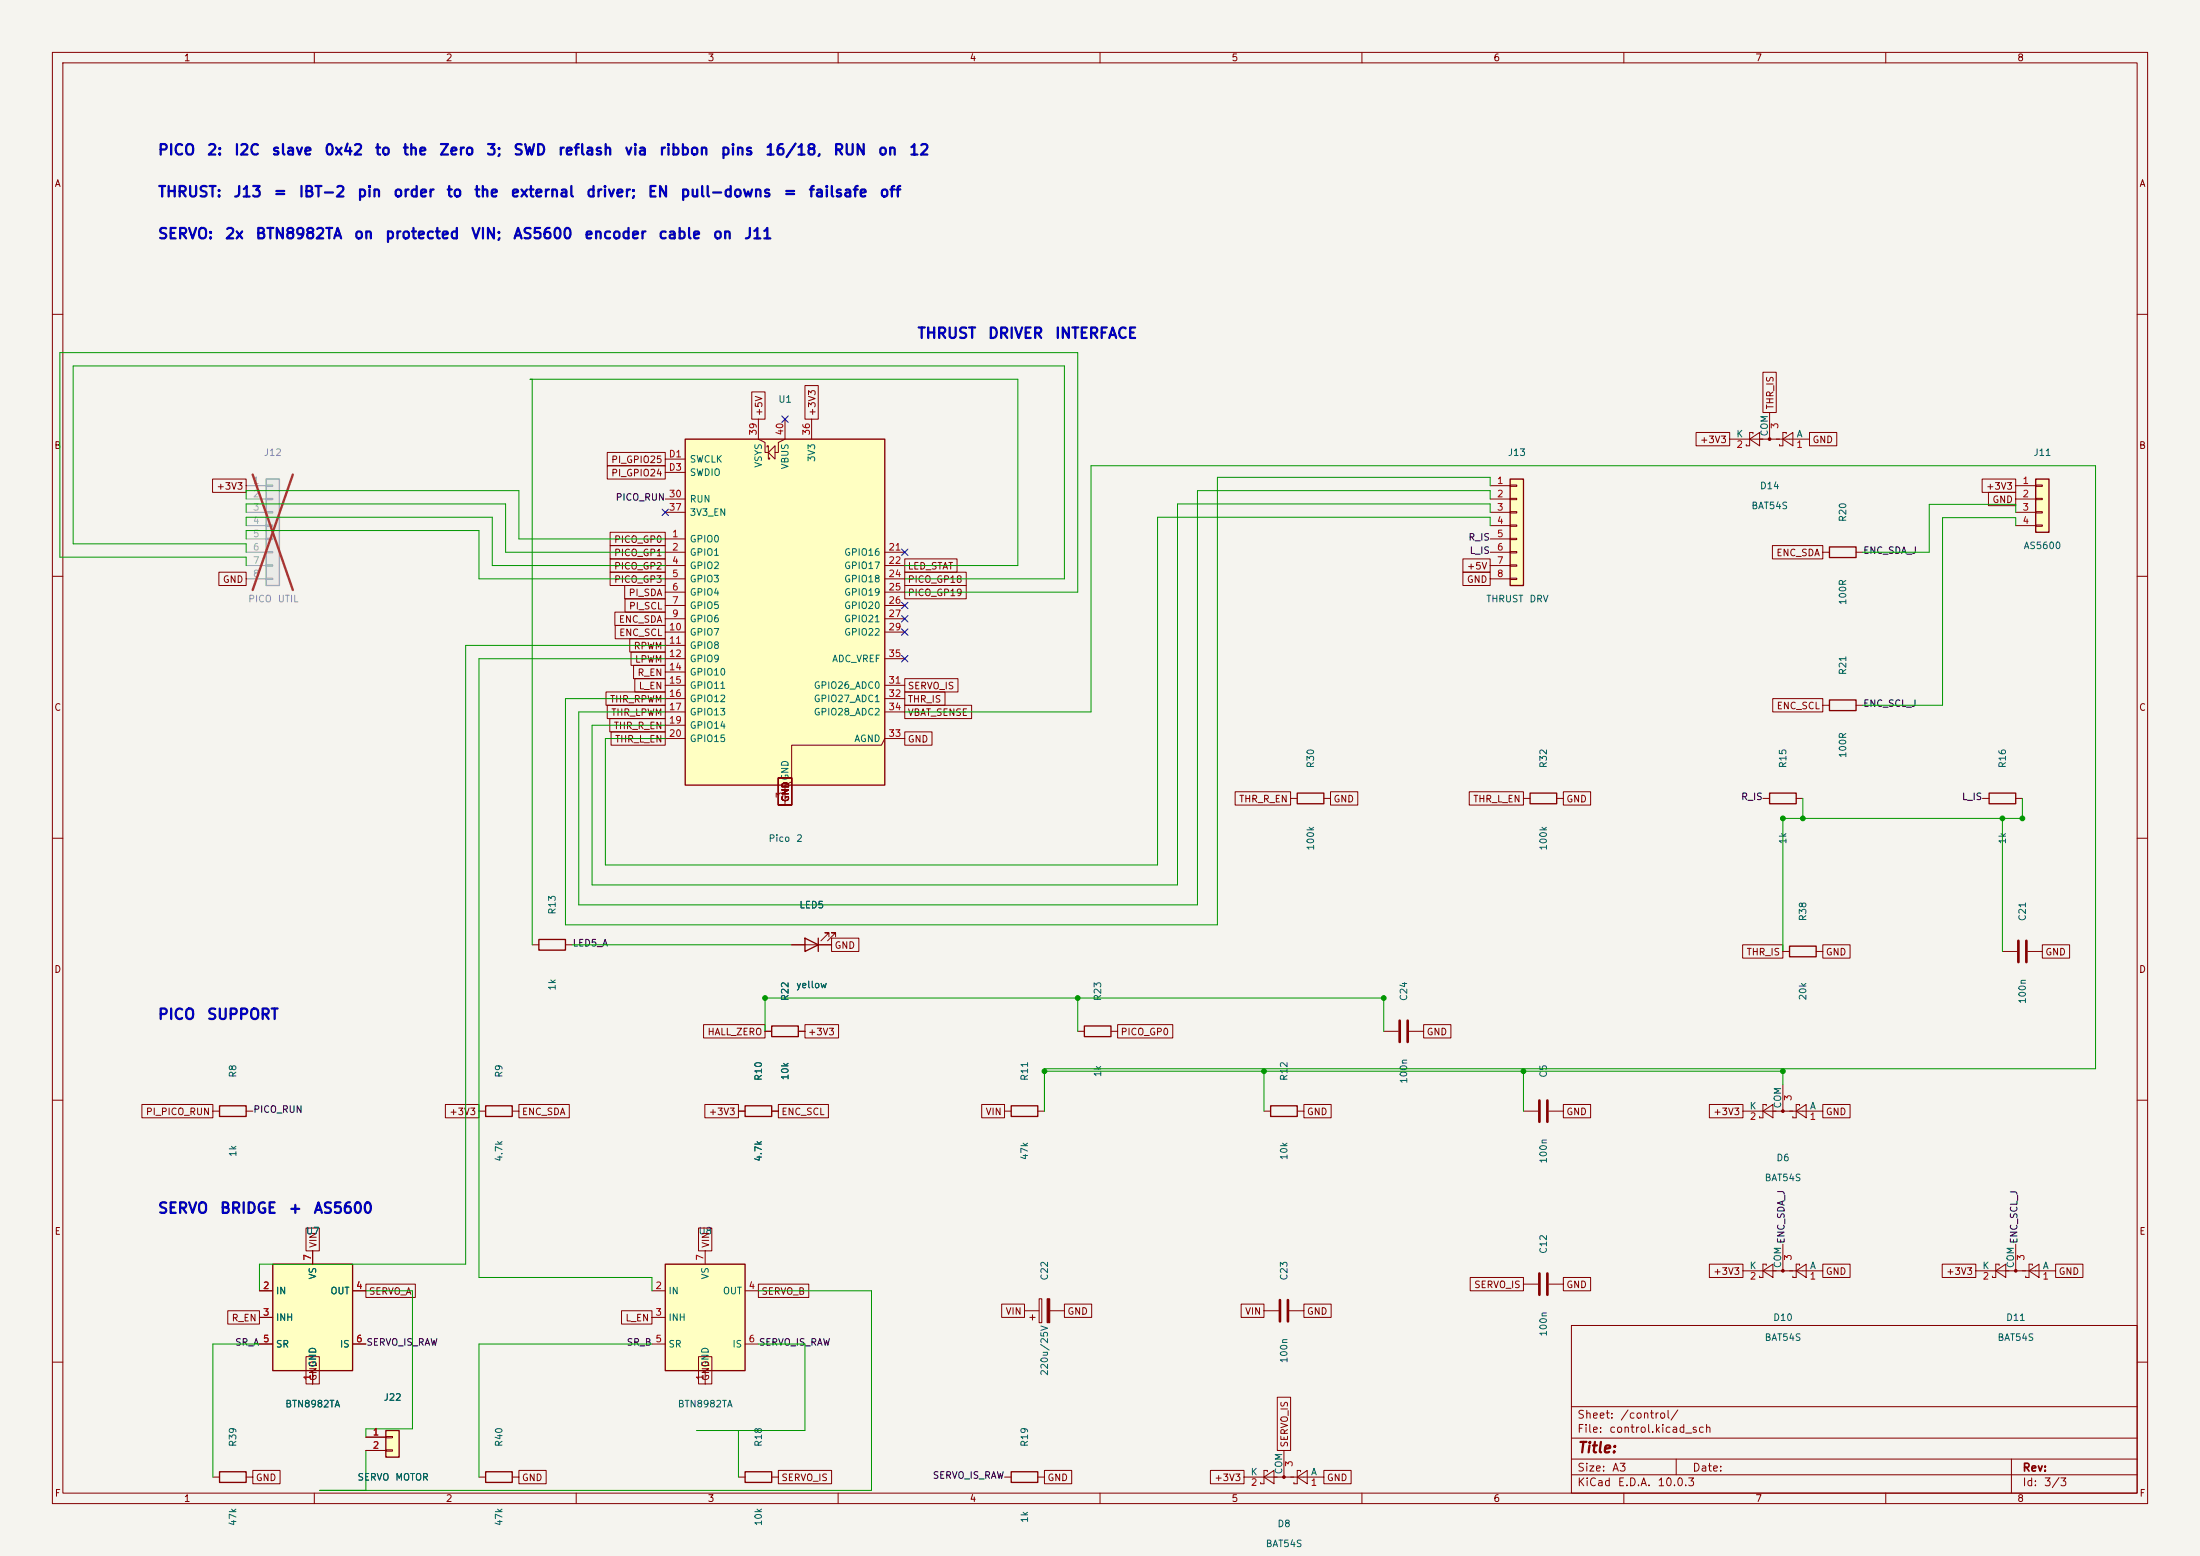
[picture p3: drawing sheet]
<svg xmlns="http://www.w3.org/2000/svg" width="420mm" height="297mm" viewBox="0 0 420 297" stroke-linecap="round" stroke-linejoin="round" font-family="sans-serif">
<path d="M0 0h420v297h-420z" fill="#f5f4ef" stroke="#f5f4ef" stroke-width=".19"/>
<g fill="none" stroke="#840000" stroke-width=".19">
<path d="M10 10h400v277h-400zM12 12h396v273h-396zM60 10v2M110 10v2M160 10v2M210 10v2M260 10v2M310 10v2M360 10v2M10 60h2M408 60h2M10 110h2"/>
<path d="M408 110h2M10 160h2M408 160h2M10 210h2M408 210h2M384.8 237.5v5.1M300 253h108v32h-108zM377.2 242.6h15.2M381 242.6l1.9-1.3v2.5zM381.6 241.6v-.3h-.6v2.5h-.6v-.2M387.3 242.6l2-1.3v2.5zM388 241.6v-.3h-.7v2.5h-.6v-.2"/>
<path d="M10 260h2M300 278.5h108M300 274.5h108M300 268.5h108M320 278.5v3M384 278.5v6.5M408 260h2M60 285v2M110 285v2M160 285v2M210 285v2M260 285v2"/>
<path d="M300 281.5h108M310 285v2M360 285v2"/>
</g>
<circle cx="384.8" cy="242.6" r=".25" fill="#840000" stroke="#840000" stroke-width=".19"/>
<path d="M288.3 91.4h2.5v20.4h-2.5z" fill="#ffffc2"/>
<path d="M288.3 91.4h2.5v20.4h-2.5z" fill="none" stroke="#840000" stroke-width=".25"/>
<g fill="none" stroke="#840000" stroke-width=".19">
<path d="M284.5 92.7h3.8M284.5 95.3h3.8M284.5 97.8h3.8M288.3 92.6h1.3v.2h-1.3zM288.3 95.1h1.3v.3h-1.3zM288.3 97.7h1.3v.2h-1.3zM284.5 100.3h3.8M284.5 102.9h3.8M284.5 105.4h3.8M284.5 108h3.8M284.5 110.5h3.8M288.3 100.2h1.3v.3h-1.3z"/>
<path d="M288.3 102.7h1.3v.3h-1.3zM288.3 105.3h1.3v.2h-1.3zM288.3 107.8h1.3v.3h-1.3zM288.3 110.4h1.3v.2h-1.3z"/>
</g>
<path d="M73.7 273h2.5v5.1h-2.5z" fill="#ffffc2"/>
<path d="M337.8 151.4h5.1v2h-5.1zM379.7 151.4h5.1v2h-5.1zM341.6 180.6h5.1v2h-5.1zM73.7 273h2.5v5.1h-2.5z" fill="none" stroke="#840000" stroke-width=".25"/>
<g fill="none" stroke="#840000" stroke-width=".19">
<path d="M337.8 78.7v5.1M330.2 83.8h15.2M334 83.8l1.9-1.2v2.5zM334.6 82.8v-.2h-.6v2.5h-.6v-.3M340.4 83.8l1.9-1.2v2.5zM341 82.8v-.2h-.6v2.5h-.7v-.3M336.5 152.4h1.3M342.9 152.4h1.3M378.5 152.4h1.2M384.8 152.4h1.3M340.4 181.6h1.2M346.7 181.6h1.3"/>
<path d="M382.3 181.6h2.8M387.1 181.6h2.8M69.8 274.3h3.9M69.8 276.9h3.9M73.7 274.2h1.2v.2h-1.2zM73.7 276.7h1.2v.3h-1.2z"/>
</g>
<circle cx="337.8" cy="83.8" r=".25" fill="#840000" stroke="#840000" stroke-width=".19"/>
<path d="M385.3 179.6v4M386.8 179.6v4" fill="none" stroke="#840000" stroke-width=".51"/>
<path d="M388.6 91.4h2.6v10.2h-2.6z" fill="#ffffc2"/>
<path d="M388.6 91.4h2.6v10.2h-2.6z" fill="none" stroke="#840000" stroke-width=".25"/>
<path d="M384.8 92.7h3.8M384.8 95.3h3.8M384.8 97.8h3.8M388.6 92.6h1.3v.2h-1.3zM388.6 95.1h1.3v.3h-1.3zM388.6 97.7h1.3v.2h-1.3zM384.8 100.3h3.8M388.6 100.2h1.3v.3h-1.3z" fill="none" stroke="#840000" stroke-width=".19"/>
<path d="M50.8 91.4h2.5v20.4h-2.5z" fill="#ebeae8"/>
<path d="M50.8 91.4h2.5v20.4h-2.5z" fill="none" stroke="#9c9b98" stroke-width=".25"/>
<g fill="none" stroke="#9c9b98" stroke-width=".19">
<path d="M47 92.7h3.8M47 95.3h3.8M47 97.8h3.8M50.8 92.6h1.3v.2h-1.3zM50.8 95.1h1.3v.3h-1.3zM50.8 97.7h1.3v.2h-1.3zM47 100.3h3.8M47 102.9h3.8M47 105.4h3.8M47 108h3.8M47 110.5h3.8M50.8 100.2h1.3v.3h-1.3z"/>
<path d="M50.8 102.7h1.3v.3h-1.3zM50.8 105.3h1.3v.2h-1.3zM50.8 107.8h1.3v.3h-1.3zM50.8 110.4h1.3v.2h-1.3z"/>
</g>
<path d="M48.2 90.6l7.7 22M55.9 90.6l-7.7 22" fill="none" stroke="#e12e31" stroke-width=".46"/>
<path d="M349.2 104.4h5.1v2h-5.1zM349.2 133.6h5.1v2h-5.1zM242.6 211.1h5v2h-5zM92.7 280.9h5.1v2.1h-5.1zM142.2 280.9h5.1v2.1h-5.1zM193 280.9h5.1v2.1h-5.1z" fill="none" stroke="#840000" stroke-width=".25"/>
<g fill="none" stroke="#840000" stroke-width=".19">
<path d="M348 105.4h1.2M354.3 105.4h1.3M348 134.6h1.2M354.3 134.6h1.3M241.3 212.1h1.3M247.6 212.1h1.3M290.8 212.1h2.8M295.7 212.1h2.7M332.7 212.1h15.3M336.5 212.1l2-1.3v2.6zM337.2 211.1v-.3h-.7v2.6h-.6v-.3M340.4 207v5.1"/>
<path d="M342.9 212.1l1.9-1.3v2.6zM343.5 211.1v-.3h-.6v2.6h-.6v-.3M340.4 237.5v5.1M195.6 250.2h2.8M196.6 251.5h1M197.1 251v1M198.4 247.9h.5v4.6h-.5zM200.4 250.2h2.8M290.8 245.1h2.8M295.7 245.1h2.7M332.7 242.6h15.3M336.5 242.6l2-1.3v2.5z"/>
<path d="M337.2 241.6v-.3h-.7v2.5h-.6v-.2M342.9 242.6l1.9-1.3v2.5zM343.5 241.6v-.3h-.6v2.5h-.6v-.2M91.4 281.9h1.3M97.8 281.9h1.3M141 281.9h1.2M147.3 281.9h1.3M191.8 281.9h1.2M198.1 281.9h1.3"/>
</g>
<g fill="#840000" stroke="#840000" stroke-width=".19">
<path d="M199.9 247.9h.5v4.6h-.5z"/>
<circle cx="340.4" cy="242.6" r=".25"/>
<circle cx="340.4" cy="212.1" r=".25"/>
</g>
<path d="M293.9 210.1v4M295.4 210.1v4M293.9 243.1v4M295.4 243.1v4" fill="none" stroke="#840000" stroke-width=".51"/>
<path d="M127 241.3h15.2v20.3h-15.2z" fill="#ffffc2"/>
<path d="M247.6 151.4h5.1v2h-5.1zM102.9 179.3h5v2.1h-5zM153.7 179.1l2.5 1.2-2.5 1.3zM156.2 179.1v2.5M92.7 211.1h5.1v2h-5.1zM127 241.3h15.2v20.3h-15.2zM41.9 280.9h5.1v2.1h-5.1z" fill="none" stroke="#840000" stroke-width=".25"/>
<g fill="none" stroke="#840000" stroke-width=".19">
<path d="M246.4 152.4h1.2M252.7 152.4h1.3M158.2 178.8v-.7h-.7h.7l-1.5 1.5M159.5 178.8v-.7h-.8h.8l-1.5 1.5M101.6 180.3h1.3M107.9 180.3h1.3M151.1 180.3h7.6M91.4 212.1h1.3M97.8 212.1h1.3M134.6 238.8v2.5M124.5 246.4h2.5M124.5 251.5h2.5"/>
<path d="M124.5 256.5h2.5M142.2 246.4h2.6M142.2 256.5h2.6M241.3 250.2h2.8M246.1 250.2h2.8M134.6 261.6v2.6M245.1 276.9v5M40.6 281.9h1.3M47 281.9h1.3M237.5 281.9h15.2M241.3 281.9l1.9-1.2v2.5zM241.9 280.9v-.2h-.6v2.5h-.6v-.2"/>
<path d="M247.6 281.9l2-1.2v2.5zM248.3 280.9v-.2h-.7v2.5h-.6v-.2"/>
</g>
<circle cx="245.1" cy="281.9" r=".25" fill="#840000" stroke="#840000" stroke-width=".19"/>
<path d="M244.3 248.2v4M245.9 248.2v4" fill="none" stroke="#840000" stroke-width=".51"/>
<path d="M130.8 83.8h38.1v66.1h-38.1z" fill="#ffffc2"/>
<path d="M130.8 83.8h38.1v66.1h-38.1zM292.1 151.4h5.1v2h-5.1zM147.3 195.8h5.1v2.1h-5.1zM41.9 211.1h5.1v2h-5.1zM193 211.1h5.1v2h-5.1z" fill="none" stroke="#840000" stroke-width=".25"/>
<g fill="none" stroke="#840000" stroke-width=".19">
<path d="M127 95.3h3.8M127 97.8h3.8M127 87.6h3.8M127 90.2h3.8M144.8 80v3.8l1.2 .7v1.9h.7M146.4 85.3v-.2h.3v2.5h.2v-.2M146.7 86.4l1.3-1.3v2.5zM149.9 80v3.8l-1.3 .7v1.9h-.6M154.9 80v3.8M127 102.9h3.8M127 105.4h3.8M127 108h3.8"/>
<path d="M127 110.5h3.8M127 113h3.8M127 115.6h3.8M127 118.1h3.8M168.9 105.4h3.8M168.9 108h3.8M168.9 110.5h3.8M168.9 113h3.8M168.9 115.6h3.8M168.9 118.1h3.8M127 120.7h3.8M127 123.2h3.8"/>
<path d="M127 125.7h3.8M127 128.3h3.8M127 130.8h3.8M127 133.4h3.8M127 135.9h3.8M127 138.4h3.8M168.9 120.7h3.8M168.9 125.7h3.8M168.9 130.8h3.8M168.9 133.4h3.8M168.9 135.9h3.8M127 141h3.8"/>
<path d="M172.7 141h-3.8l-.6 1.2h-17.2v7l-1.2 .7v3.8M290.8 152.4h1.3M297.2 152.4h1.2M146 196.9h1.3M152.4 196.9h1.3M264.2 196.9h2.8M269 196.9h2.8M40.6 212.1h1.3M47 212.1h1.3M191.8 212.1h1.2M198.1 212.1h1.3"/>
</g>
<path d="M267.2 194.8v4.1M268.7 194.8v4.1" fill="none" stroke="#840000" stroke-width=".51"/>
<path d="M52.1 241.3h15.2v20.3h-15.2z" fill="#ffffc2"/>
<path d="M207 195.8h5.1v2.1h-5.1zM142.2 211.1h5.1v2h-5.1zM52.1 241.3h15.2v20.3h-15.2z" fill="none" stroke="#840000" stroke-width=".25"/>
<g fill="none" stroke="#840000" stroke-width=".19">
<path d="M143.5 74.8h2.6v5.2h-2.6zM153.7 73.6h2.5v6.4h-2.5zM336.5 71.1h2.6v7.6h-2.6zM40.6 91.4h6.4v2.6h-6.4zM115.9 88.9h11.1v2.5h-11.1zM115.9 86.4h11.1v2.5h-11.1zM323.8 82.5h6.4v2.6h-6.4zM345.4 82.5h5.2v2.6h-5.2zM378.4 91.4h6.4v2.6h-6.4zM379.6 94h5.2v2.5h-5.2zM41.8 109.2h5.2v2.6h-5.2zM116.5 104.1h10.5v2.6h-10.5z"/>
<path d="M116.5 101.6h10.5v2.5h-10.5zM116.5 109.2h10.5v2.6h-10.5zM116.5 106.7h10.5v2.5h-10.5zM117.4 116.8h9.6v2.6h-9.6zM117.4 119.4h9.6v2.5h-9.6zM119.3 111.8h7.7v2.5h-7.7zM119.3 114.3h7.7v2.5h-7.7zM172.7 111.8h11.8v2.5h-11.8zM172.7 109.2h11.8v2.6h-11.8zM172.7 106.7h10v2.5h-10zM279.3 106.7h5.2v2.5h-5.2zM279.3 109.2h5.2v2.6h-5.2z"/>
<path d="M338.4 104.1h9.6v2.6h-9.6zM115.7 132.1h11.3v2.5h-11.3zM115.9 134.6h11.1v2.6h-11.1zM116.4 137.2h10.6v2.5h-10.6zM116.7 139.7h10.3v2.5h-10.3zM120.2 121.9h6.8v2.6h-6.8zM120.5 124.5h6.5v2.5h-6.5zM120.9 127h6.1v2.5h-6.1zM121.2 129.5h5.8v2.6h-5.8zM172.7 129.5h10.2v2.6h-10.2zM172.7 132.1h7.7v2.5h-7.7zM172.7 139.7h5.2v2.5h-5.2z"/>
<path d="M172.7 134.6h12.8v2.6h-12.8zM338.4 133.3h9.6v2.6h-9.6zM148.6 148.5h2.5v5.2h-2.5zM235.8 151.1h10.6v2.6h-10.6zM254 151.1h5.2v2.6h-5.2zM280.5 151.1h10.3v2.6h-10.3zM298.4 151.1h5.3v2.6h-5.3zM158.7 179.1h5.3v2.5h-5.3zM134.3 195.6h11.7v2.5h-11.7zM146 196.9h1.3M151.1 180.3h2.6M152.4 196.9h1.3"/>
<path d="M153.7 195.6h6.4v2.5h-6.4zM156.2 180.3h2.5M205.7 196.9h1.3M212.1 196.9h1.3M213.4 195.6h10.5v2.5h-10.5zM271.8 195.6h5.2v2.5h-5.2zM332.7 180.3h7.7v2.6h-7.7zM348 180.3h5.2v2.6h-5.2zM389.9 180.3h5.2v2.6h-5.2zM27.1 210.8h13.5v2.6h-13.5zM85 210.8h6.4v2.6h-6.4zM99.1 210.8h9.6v2.6h-9.6z"/>
<path d="M134.6 210.8h6.4v2.6h-6.4zM141 212.1h1.2M147.3 212.1h1.3M148.6 210.8h9.5v2.6h-9.5zM187.4 210.8h4.4v2.6h-4.4zM248.9 210.8h5.2v2.6h-5.2zM298.4 210.8h5.3v2.6h-5.3zM326.3 210.8h6.4v2.6h-6.4zM348 210.8h5.2v2.6h-5.2zM58.4 234.4h2.6v4.4h-2.6zM59.7 238.8v2.5M133.3 234.4h2.6v4.4h-2.6z"/>
<path d="M43.5 250.2h6v2.5h-6zM49.5 246.4h2.6M49.5 251.5h2.6M49.5 256.5h2.6M58.4 259h2.6v5.2h-2.6zM67.3 246.4h2.5M67.3 256.5h2.5M69.8 245.1h9.5v2.6h-9.5zM118.7 250.2h5.8v2.5h-5.8zM133.3 259h2.6v5.2h-2.6zM144.8 245.1h9.6v2.6h-9.6zM191.2 248.9h4.4v2.6h-4.4z"/>
<path d="M203.2 248.9h5.2v2.6h-5.2zM236.9 248.9h4.4v2.6h-4.4zM248.9 248.9h5.2v2.6h-5.2zM280.7 243.8h10.1v2.6h-10.1zM298.4 243.8h5.3v2.6h-5.3zM326.3 241.3h6.4v2.5h-6.4zM348 241.3h5.2v2.5h-5.2zM370.8 241.3h6.4v2.5h-6.4zM392.4 241.3h5.2v2.5h-5.2zM59.7 261.6v2.6M69.8 274.3h3.9M69.8 276.9h3.9"/>
<path d="M243.8 266.7h2.6v10.2h-2.6zM48.3 280.7h5.2v2.5h-5.2zM99.1 280.7h5.2v2.5h-5.2zM148.6 280.7h10.2v2.5h-10.2zM199.4 280.7h5.2v2.5h-5.2zM231.1 280.7h6.4v2.5h-6.4zM252.7 280.7h5.2v2.5h-5.2z"/>
</g>
<g fill="none" stroke="#009600" stroke-width=".19">
<path d="M101.2 72.4h93.1v35.6h-21.6M101.6 72.4v107.9M47 95.3v-1.6h52.1v9.2h27.9M47 97.8v-1.6h49.5v9.2h30.5M284.5 95.3v-1.6h-55.9v79h-118.1v-36.8h16.5M284.5 92.7v-1.6h-52.1v85.4h-124.5v-43.1h19.1M284.5 97.8v-1.6h-59.7v72.7h-111.8v-30.5h14M384.8 97.8v-1.5h-16.5v9.1h-12.7M47 102.9v-1.6h44.4v9.2h35.6M47 100.3v-1.6h47v9.3h33M47 105.4v-1.6h-33v-33.9h189.2v40.6h-30.5M47 108v-1.6h-35.6v-39.1h194.3v45.7h-33"/>
<path d="M284.5 100.3v-1.6h-63.5v66.4h-105.4v-24.1h11.4M384.8 100.3v-1.5h-14v35.8h-15.2M127 125.7h-35.6v118.1h33.1v2.6M127 123.2h-38.1v118.1h-39.4v5.1M172.7 135.9h35.6v-47h191.7v115.1h-200.6v8.1M344.2 152.4v3.8M382.3 156.2v25.4M386.1 152.4v3.8h-45.7v25.4M109.2 180.3h41.9M146 196.9v-6.4h118.2v6.4M205.7 190.5v6.4M199.4 204.5h141v2.5"/>
<path d="M241.3 204.5v7.6M290.8 204.5v7.6M49.5 256.5h-8.9v25.4M69.8 246.4h8.9v26.3h-8.9v1.6M124.5 256.5h-33.1v25.4M144.8 246.4h21.6v38.1h-105.4M144.8 256.5h8.9v16.5h-20.7M69.8 276.9v7.6M141 273v8.9"/>
</g>
<g fill="none" stroke="#000084" stroke-width=".19">
<path d="M149.3 79.4l1.2 1.2M150.5 79.4l-1.2 1.2M126.4 97.2l1.2 1.2M127.6 97.2l-1.2 1.2M172.1 115l1.2 1.2M172.1 104.8l1.2 1.2M172.1 117.5l1.2 1.2M173.3 115l-1.2 1.2M173.3 104.8l-1.2 1.2M173.3 117.5l-1.2 1.2M172.1 125.1l1.2 1.2M172.1 120l1.2 1.3"/>
<path d="M173.3 125.1l-1.2 1.2M173.3 120l-1.2 1.3"/>
</g>
<g fill="#009600" stroke="#009600" stroke-width=".19">
<circle cx="146" cy="190.5" r=".46"/>
<circle cx="386.1" cy="156.2" r=".46"/>
<circle cx="344.2" cy="156.2" r=".46"/>
<circle cx="382.3" cy="156.2" r=".46"/>
<circle cx="340.4" cy="156.2" r=".46"/>
<circle cx="290.8" cy="204.5" r=".46"/>
<circle cx="340.4" cy="204.5" r=".46"/>
<circle cx="264.2" cy="190.5" r=".46"/>
<circle cx="199.4" cy="204.5" r=".46"/>
<circle cx="205.7" cy="190.5" r=".46"/>
<circle cx="241.3" cy="204.5" r=".46"/>
</g>
<g font-size="2" fill="#0000c2">
<text x="30" y="30.1">PICO</text>
<text x="39.4" y="30.1">2:</text>
<text x="44.6" y="30.1">I2C</text>
<text x="51.7" y="30.1">slave</text>
<text x="61.8" y="30.1">0x42</text>
<text x="71.4" y="30.1">to</text>
<text x="76.7" y="30.1">the</text>
<text x="83.7" y="30.1">Zero</text>
<text x="92.7" y="30.1">3;</text>
<text x="97.9" y="30.1">SWD</text>
<text x="106.4" y="30.1">reflash</text>
<text x="119.1" y="30.1">via</text>
<text x="125.7" y="30.1">ribbon</text>
<text x="137.4" y="30.1">pins</text>
<text x="146" y="30.1">16/18,</text>
<text x="159" y="30.1">RUN</text>
<text x="167.5" y="30.1">on</text>
<text x="173.4" y="30.1">12</text>
<text x="30" y="38.1">THRUST:</text>
<text x="44.4" y="38.1">J13</text>
<text x="52.1" y="38.1">=</text>
<text x="56.9" y="38.1">IBT-2</text>
<text x="68.1" y="38.1">pin</text>
<text x="75" y="38.1">order</text>
<text x="85.1" y="38.1">to</text>
<text x="90.4" y="38.1">the</text>
<text x="97.4" y="38.1">external</text>
<text x="111.8" y="38.1">driver;</text>
<text x="123.5" y="38.1">EN</text>
<text x="129.8" y="38.1">pull-downs</text>
<text x="149.4" y="38.1">=</text>
<text x="154.2" y="38.1">failsafe</text>
<text x="167.8" y="38.1">off</text>
<text x="30" y="46.1">SERVO:</text>
<text x="42.8" y="46.1">2x</text>
<text x="48.6" y="46.1">BTN8982TA</text>
<text x="67.4" y="46.1">on</text>
<text x="73.4" y="46.1">protected</text>
<text x="89.8" y="46.1">VIN;</text>
<text x="97.8" y="46.1">AS5600</text>
<text x="111.4" y="46.1">encoder</text>
<text x="125.5" y="46.1">cable</text>
<text x="136" y="46.1">on</text>
<text x="141.9" y="46.1">J11</text>
<text x="175" y="65.1">THRUST</text>
<text x="188.5" y="65.1">DRIVER</text>
<text x="201.3" y="65.1">INTERFACE</text>
<text x="30" y="195.1">PICO</text>
<text x="39.4" y="195.1">SUPPORT</text>
<text x="30" y="232.1">SERVO</text>
<text x="41.8" y="232.1">BRIDGE</text>
<text x="54.9" y="232.1">+</text>
<text x="59.7" y="232.1">AS5600</text>
</g>
<text font-size="2" fill="#840000" x="301" y="277.8">Title:</text>
<g font-size="1.5" fill="#840000">
<text x="301" y="273.8">File:</text>
<text x="301" y="271.1">Sheet:</text>
<text x="307.1" y="273.8">control.kicad_sch</text>
<text x="309.2" y="271.1">/control/</text>
<text x="301" y="281.2">Size:</text>
<text x="307.6" y="281.2">A3</text>
<text x="323" y="281.2">Date:</text>
<text x="386" y="281.2">Rev:</text>
<text x="301" y="284">KiCad</text>
<text x="308.7" y="284">E.D.A.</text>
<text x="316.3" y="284">10.0.3</text>
<text x="386" y="284">Id:</text>
<text x="390.1" y="284">3/3</text>
</g>
<g font-size="1.3" fill="#840000">
<text x="35" y="12">1</text>
<text x="85" y="12">2</text>
<text x="135" y="12">3</text>
<text x="185" y="12">4</text>
<text x="235" y="12">5</text>
<text x="285" y="12">6</text>
<text x="335" y="12">7</text>
<text x="385" y="12">8</text>
<text x="10.3" y="36">A</text>
<text x="408.3" y="36">A</text>
<text x="145.8" y="79.5" transform="rotate(-90 145.8 79.5)">+5V</text>
<text x="156" y="79.5" transform="rotate(-90 156 79.5)">+3V3</text>
<text x="338.9" y="78.3" transform="rotate(-90 338.9 78.3)">THR_IS</text>
<text x="10.3" y="86">B</text>
<text x="116.6" y="88.7">PI_GPIO25</text>
<text x="324.4" y="84.9">+3V3</text>
<text x="345.9" y="84.9">GND</text>
<text x="408.2" y="86">B</text>
<text x="41.2" y="93.8">+3V3</text>
<text x="116.6" y="91.2">PI_GPIO24</text>
<text x="379.1" y="93.8">+3V3</text>
<text x="380.3" y="96.3">GND</text>
<text x="117.1" y="106.5">PICO_GP1</text>
<text x="117.1" y="103.9">PICO_GP0</text>
<text x="339" y="106.5">ENC_SDA</text>
<text x="42.4" y="111.6">GND</text>
<text x="117.1" y="111.6">PICO_GP3</text>
<text x="117.1" y="109">PICO_GP2</text>
<text x="173.2" y="111.6">PICO_GP18</text>
<text x="173.2" y="109">LED_STAT</text>
<text x="279.9" y="109">+5V</text>
<text x="279.9" y="111.6">GND</text>
<text x="118" y="119.2">ENC_SDA</text>
<text x="119.9" y="114.1">PI_SDA</text>
<text x="120" y="116.6">PI_SCL</text>
<text x="173.2" y="114.1">PICO_GP19</text>
<text x="118.1" y="121.7">ENC_SCL</text>
<text x="120.9" y="124.3">RPWM</text>
<text x="121.1" y="126.8">LPWM</text>
<text x="121.6" y="129.3">R_EN</text>
<text x="121.8" y="131.9">L_EN</text>
<text x="173.2" y="131.9">SERVO_IS</text>
<text x="10.3" y="136">C</text>
<text x="116.3" y="134.4">THR_RPWM</text>
<text x="116.6" y="137">THR_LPWM</text>
<text x="173.2" y="134.4">THR_IS</text>
<text x="173.2" y="137">VBAT_SENSE</text>
<text x="339.1" y="135.7">ENC_SCL</text>
<text x="408.2" y="136">C</text>
<text x="117.1" y="139.5">THR_R_EN</text>
<text x="117.3" y="142">THR_L_EN</text>
<text x="173.2" y="142">GND</text>
<text x="150.9" y="153.2" transform="rotate(-90 150.9 153.2)">GNDGND</text>
<text x="150.9" y="153.2" transform="rotate(-90 150.9 153.2)">GND</text>
<text x="236.4" y="153.5">THR_R_EN</text>
<text x="254.5" y="153.5">GND</text>
<text x="281.1" y="153.5">THR_L_EN</text>
<text x="298.9" y="153.5">GND</text>
<text x="10.3" y="186">D</text>
<text x="159.2" y="181.4">GND</text>
<text x="333.3" y="182.7">THR_IS</text>
<text x="348.5" y="182.7">GND</text>
<text x="390.4" y="182.7">GND</text>
<text x="408.2" y="186">D</text>
<text x="135" y="197.9">HALL_ZERO</text>
<text x="154.1" y="197.9">+3V3</text>
<text x="213.8" y="197.9">PICO_GP0</text>
<text x="272.3" y="197.9">GND</text>
<text x="27.7" y="213.2">PI_PICO_RUN</text>
<text x="85.7" y="213.2">+3V3</text>
<text x="99.5" y="213.2">ENC_SDA</text>
<text x="135.2" y="213.2">+3V3</text>
<text x="149.1" y="213.2">ENC_SCL</text>
<text x="188.1" y="213.2">VIN</text>
<text x="249.4" y="213.2">GND</text>
<text x="298.9" y="213.2">GND</text>
<text x="327" y="213.2">+3V3</text>
<text x="348.5" y="213.2">GND</text>
<text x="10.3" y="236">E</text>
<text x="60.8" y="238.3" transform="rotate(-90 60.8 238.3)">VIN</text>
<text x="135.7" y="238.3" transform="rotate(-90 135.7 238.3)">VIN</text>
<text x="408.3" y="236">E</text>
<text x="327" y="243.6">+3V3</text>
<text x="348.5" y="243.6">GND</text>
<text x="371.4" y="243.6">+3V3</text>
<text x="392.9" y="243.6">GND</text>
<text x="70.3" y="247.4">SERVO_A</text>
<text x="145.3" y="247.4">SERVO_B</text>
<text x="191.9" y="251.3">VIN</text>
<text x="203.7" y="251.3">GND</text>
<text x="237.6" y="251.3">VIN</text>
<text x="249.4" y="251.3">GND</text>
<text x="281.3" y="246.2">SERVO_IS</text>
<text x="298.9" y="246.2">GND</text>
<text x="44.1" y="252.5">R_EN</text>
<text x="119.3" y="252.5">L_EN</text>
<text x="60.8" y="263.7" transform="rotate(-90 60.8 263.7)">GND</text>
<text x="135.7" y="263.7" transform="rotate(-90 135.7 263.7)">GND</text>
<text x="246.2" y="276.4" transform="rotate(-90 246.2 276.4)">SERVO_IS</text>
<text x="10.3" y="286">F</text>
<text x="35" y="287">1</text>
<text x="48.7" y="283">GND</text>
<text x="85" y="287">2</text>
<text x="99.5" y="283">GND</text>
<text x="135" y="287">3</text>
<text x="149.1" y="283">SERVO_IS</text>
<text x="185" y="287">4</text>
<text x="199.9" y="283">GND</text>
<text x="231.7" y="283">+3V3</text>
<text x="235" y="287">5</text>
<text x="253.2" y="283">GND</text>
<text x="285" y="287">6</text>
<text x="335" y="287">7</text>
<text x="385" y="287">8</text>
<text x="408.3" y="286">F</text>
</g>
<g font-size="1.3" fill="#006464">
<text x="148.5" y="77.2">U1</text>
<text x="331.4" y="83.8">K</text>
<text x="337.8" y="83.4" transform="rotate(-90 337.8 83.4)">COM</text>
<text x="342.9" y="83.8">A</text>
<text x="131.6" y="88.6">SWCLK</text>
<text x="145.8" y="89.4" transform="rotate(-90 145.8 89.4)">VSYS</text>
<text x="150.8" y="89.7" transform="rotate(-90 150.8 89.7)">VBUS</text>
<text x="155.9" y="88.3" transform="rotate(-90 155.9 88.3)">3V3</text>
<text x="287.8" y="87.3">J13</text>
<text x="388.1" y="87.3">J11</text>
<text x="131.6" y="91.1">SWDIO</text>
<text x="335.9" y="93.7">D14</text>
<text x="131.6" y="96.2">RUN</text>
<text x="131.6" y="98.8">3V3_EN</text>
<text x="334.2" y="97.5">BAT54S</text>
<text x="352.8" y="99.7" transform="rotate(-90 352.8 99.7)">R20</text>
<text x="131.6" y="103.8">GPIO0</text>
<text x="131.6" y="106.4">GPIO1</text>
<text x="161.1" y="106.4">GPIO16</text>
<text x="386.2" y="105.1">AS5600</text>
<text x="131.6" y="108.9">GPIO2</text>
<text x="131.6" y="111.5">GPIO3</text>
<text x="161.1" y="108.9">GPIO17</text>
<text x="161.1" y="111.5">GPIO18</text>
<text x="131.6" y="114">GPIO4</text>
<text x="131.6" y="116.5">GPIO5</text>
<text x="131.6" y="119.1">GPIO6</text>
<text x="161.1" y="114">GPIO19</text>
<text x="161.1" y="116.5">GPIO20</text>
<text x="161.1" y="119.1">GPIO21</text>
<text x="283.6" y="115.3">THRUST</text>
<text x="291.9" y="115.3">DRV</text>
<text x="352.8" y="115.6" transform="rotate(-90 352.8 115.6)">100R</text>
<text x="131.6" y="121.6">GPIO7</text>
<text x="131.6" y="124.2">GPIO8</text>
<text x="161.1" y="121.6">GPIO22</text>
<text x="131.6" y="126.7">GPIO9</text>
<text x="131.6" y="129.2">GPIO10</text>
<text x="131.6" y="131.8">GPIO11</text>
<text x="155.2" y="131.8">GPIO26_ADC0</text>
<text x="158.8" y="126.7">ADC_VREF</text>
<text x="352.8" y="128.9" transform="rotate(-90 352.8 128.9)">R21</text>
<text x="131.6" y="134.3">GPIO12</text>
<text x="131.6" y="136.9">GPIO13</text>
<text x="155.2" y="134.3">GPIO27_ADC1</text>
<text x="155.2" y="136.9">GPIO28_ADC2</text>
<text x="131.6" y="139.4">GPIO14</text>
<text x="131.6" y="141.9">GPIO15</text>
<text x="163" y="141.9">AGND</text>
<text x="251.2" y="146.7" transform="rotate(-90 251.2 146.7)">R30</text>
<text x="295.6" y="146.7" transform="rotate(-90 295.6 146.7)">R32</text>
<text x="341.3" y="146.7" transform="rotate(-90 341.3 146.7)">R15</text>
<text x="352.8" y="144.8" transform="rotate(-90 352.8 144.8)">100R</text>
<text x="383.2" y="146.7" transform="rotate(-90 383.2 146.7)">R16</text>
<text x="146.6" y="161">Pico</text>
<text x="151.9" y="161">2</text>
<text x="341.3" y="161.2" transform="rotate(-90 341.3 161.2)">1k</text>
<text x="383.2" y="161.2" transform="rotate(-90 383.2 161.2)">1k</text>
<text x="251.2" y="162.4" transform="rotate(-90 251.2 162.4)">100k</text>
<text x="295.6" y="162.4" transform="rotate(-90 295.6 162.4)">100k</text>
<text x="152.5" y="173.7">LED5</text>
<text x="106.4" y="174.7" transform="rotate(-90 106.4 174.7)">R13</text>
<text x="345.1" y="175.9" transform="rotate(-90 345.1 175.9)">R38</text>
<text x="387.1" y="175.9" transform="rotate(-90 387.1 175.9)">C21</text>
<text x="106.4" y="189.2" transform="rotate(-90 106.4 189.2)">1k</text>
<text x="150.8" y="191.2" transform="rotate(-90 150.8 191.2)">R22</text>
<text x="151.9" y="188.9">yellow</text>
<text x="210.5" y="191.2" transform="rotate(-90 210.5 191.2)">R23</text>
<text x="268.9" y="191.2" transform="rotate(-90 268.9 191.2)">C24</text>
<text x="345.1" y="191.1" transform="rotate(-90 345.1 191.1)">20k</text>
<text x="387.1" y="191.7" transform="rotate(-90 387.1 191.7)">100n</text>
<text x="45.4" y="205.8" transform="rotate(-90 45.4 205.8)">R8</text>
<text x="96.2" y="205.8" transform="rotate(-90 96.2 205.8)">R9</text>
<text x="145.8" y="206.4" transform="rotate(-90 145.8 206.4)">R10</text>
<text x="150.8" y="206.3" transform="rotate(-90 150.8 206.3)">10k</text>
<text x="196.6" y="206.4" transform="rotate(-90 196.6 206.4)">R11</text>
<text x="210.5" y="205.7" transform="rotate(-90 210.5 205.7)">1k</text>
<text x="246.1" y="206.4" transform="rotate(-90 246.1 206.4)">R12</text>
<text x="268.9" y="207" transform="rotate(-90 268.9 207)">100n</text>
<text x="295.6" y="205.8" transform="rotate(-90 295.6 205.8)">C5</text>
<text x="333.9" y="212.1">K</text>
<text x="340.3" y="211.7" transform="rotate(-90 340.3 211.7)">COM</text>
<text x="345.4" y="212.1">A</text>
<text x="45.4" y="220.9" transform="rotate(-90 45.4 220.9)">1k</text>
<text x="96.2" y="221.8" transform="rotate(-90 96.2 221.8)">4.7k</text>
<text x="145.8" y="221.8" transform="rotate(-90 145.8 221.8)">4.7k</text>
<text x="196.6" y="221.5" transform="rotate(-90 196.6 221.5)">47k</text>
<text x="246.1" y="221.5" transform="rotate(-90 246.1 221.5)">10k</text>
<text x="339" y="222">D6</text>
<text x="295.6" y="222.2" transform="rotate(-90 295.6 222.2)">100n</text>
<text x="336.8" y="225.8">BAT54S</text>
<text x="58.3" y="235.9">U7</text>
<text x="133.2" y="235.9">U8</text>
<text x="295.6" y="239.4" transform="rotate(-90 295.6 239.4)">C12</text>
<text x="60.7" y="244.3" transform="rotate(-90 60.7 244.3)">VS</text>
<text x="135.6" y="244.3" transform="rotate(-90 135.6 244.3)">VS</text>
<text x="200.4" y="244.5" transform="rotate(-90 200.4 244.5)">C22</text>
<text x="246.1" y="244.5" transform="rotate(-90 246.1 244.5)">C23</text>
<text x="333.9" y="242.5">K</text>
<text x="340.3" y="242.2" transform="rotate(-90 340.3 242.2)">COM</text>
<text x="345.4" y="242.5">A</text>
<text x="378.4" y="242.5">K</text>
<text x="384.8" y="242.2" transform="rotate(-90 384.8 242.2)">COM</text>
<text x="389.9" y="242.5">A</text>
<text x="52.6" y="247.4">IN</text>
<text x="63" y="247.4">OUT</text>
<text x="127.5" y="247.4">IN</text>
<text x="137.9" y="247.4">OUT</text>
<text x="52.6" y="252.4">INH</text>
<text x="52.6" y="257.5">SR</text>
<text x="64.8" y="257.5">IS</text>
<text x="127.5" y="252.4">INH</text>
<text x="127.5" y="257.5">SR</text>
<text x="139.7" y="257.5">IS</text>
<text x="295.6" y="255.2" transform="rotate(-90 295.6 255.2)">100n</text>
<text x="336.8" y="256.2">BAT54S</text>
<text x="338.4" y="252.4">D10</text>
<text x="381.2" y="256.2">BAT54S</text>
<text x="382.9" y="252.4">D11</text>
<text x="60.7" y="261.1" transform="rotate(-90 60.7 261.1)">GND</text>
<text x="135.6" y="261.1" transform="rotate(-90 135.6 261.1)">GND</text>
<text x="200.4" y="262.7" transform="rotate(-90 200.4 262.7)">220u/25V</text>
<text x="246.1" y="260.3" transform="rotate(-90 246.1 260.3)">100n</text>
<text x="54.4" y="268.9">BTN8982TA</text>
<text x="73.1" y="267.7">J22</text>
<text x="129.3" y="268.9">BTN8982TA</text>
<text x="45.4" y="276.3" transform="rotate(-90 45.4 276.3)">R39</text>
<text x="96.2" y="276.3" transform="rotate(-90 96.2 276.3)">R40</text>
<text x="145.8" y="276.3" transform="rotate(-90 145.8 276.3)">R18</text>
<text x="196.6" y="276.3" transform="rotate(-90 196.6 276.3)">R19</text>
<text x="238.7" y="281.9">K</text>
<text x="245.1" y="281.5" transform="rotate(-90 245.1 281.5)">COM</text>
<text x="250.2" y="281.9">A</text>
<text x="68.1" y="282.9">SERVO</text>
<text x="75.4" y="282.9">MOTOR</text>
<text x="45.4" y="291.4" transform="rotate(-90 45.4 291.4)">47k</text>
<text x="96.2" y="291.4" transform="rotate(-90 96.2 291.4)">47k</text>
<text x="145.8" y="291.4" transform="rotate(-90 145.8 291.4)">10k</text>
<text x="196.6" y="290.8" transform="rotate(-90 196.6 290.8)">1k</text>
<text x="243.8" y="291.8">D8</text>
<text x="241.5" y="295.6">BAT54S</text>
</g>
<g font-size="1.3" fill="#a90000">
<text x="144.8" y="83.2" transform="rotate(-90 144.8 83.2)">39</text>
<text x="149.8" y="83.2" transform="rotate(-90 149.8 83.2)">40</text>
<text x="154.9" y="83.2" transform="rotate(-90 154.9 83.2)">36</text>
<text x="339.8" y="82" transform="rotate(-90 339.8 82)">3</text>
<text x="127.6" y="87.6">D1</text>
<text x="331.4" y="85.8">2</text>
<text x="342.8" y="85.8">1</text>
<text x="127.6" y="90.1">D3</text>
<text x="127.6" y="95.2">30</text>
<text x="285.7" y="92.7">1</text>
<text x="285.7" y="95.2">2</text>
<text x="386" y="92.7">1</text>
<text x="386" y="95.2">2</text>
<text x="127.6" y="97.8">37</text>
<text x="285.7" y="97.8">3</text>
<text x="285.7" y="100.3">4</text>
<text x="386" y="97.8">3</text>
<text x="386" y="100.3">4</text>
<text x="128.2" y="102.8">1</text>
<text x="128.2" y="105.4">2</text>
<text x="128.2" y="107.9">4</text>
<text x="169.5" y="105.4">21</text>
<text x="169.5" y="107.9">22</text>
<text x="285.7" y="102.8">5</text>
<text x="285.7" y="105.4">6</text>
<text x="285.7" y="107.9">7</text>
<text x="128.2" y="110.5">5</text>
<text x="128.2" y="113">6</text>
<text x="169.5" y="110.5">24</text>
<text x="169.5" y="113">25</text>
<text x="285.7" y="110.5">8</text>
<text x="128.2" y="115.5">7</text>
<text x="128.2" y="118.1">9</text>
<text x="169.5" y="115.5">26</text>
<text x="169.5" y="118.1">27</text>
<text x="127.6" y="120.6">10</text>
<text x="127.6" y="123.2">11</text>
<text x="127.6" y="125.7">12</text>
<text x="169.5" y="120.6">29</text>
<text x="169.5" y="125.7">35</text>
<text x="127.6" y="128.2">14</text>
<text x="127.6" y="130.8">15</text>
<text x="169.5" y="130.8">31</text>
<text x="127.6" y="133.3">16</text>
<text x="127.6" y="135.9">17</text>
<text x="169.5" y="133.3">32</text>
<text x="169.5" y="135.9">34</text>
<text x="127.6" y="138.4">19</text>
<text x="127.6" y="140.9">20</text>
<text x="169.5" y="140.9">33</text>
<text x="149.8" y="152.5" transform="rotate(-90 149.8 152.5)">3</text>
<text x="333.9" y="214.1">2</text>
<text x="342.3" y="210.3" transform="rotate(-90 342.3 210.3)">3</text>
<text x="345.4" y="214.1">1</text>
<text x="59.7" y="240.7" transform="rotate(-90 59.7 240.7)">7</text>
<text x="134.6" y="240.7" transform="rotate(-90 134.6 240.7)">7</text>
<text x="333.9" y="244.5">2</text>
<text x="342.3" y="240.7" transform="rotate(-90 342.3 240.7)">3</text>
<text x="345.4" y="244.5">1</text>
<text x="378.4" y="244.5">2</text>
<text x="386.8" y="240.7" transform="rotate(-90 386.8 240.7)">3</text>
<text x="389.8" y="244.5">1</text>
<text x="50.1" y="246.4">2</text>
<text x="50.1" y="251.4">3</text>
<text x="67.9" y="246.4">4</text>
<text x="125" y="246.4">2</text>
<text x="125" y="251.4">3</text>
<text x="142.8" y="246.4">4</text>
<text x="50.1" y="256.5">5</text>
<text x="67.9" y="256.5">6</text>
<text x="125" y="256.5">5</text>
<text x="142.8" y="256.5">6</text>
<text x="59.7" y="263.6" transform="rotate(-90 59.7 263.6)">1</text>
<text x="134.6" y="263.6" transform="rotate(-90 134.6 263.6)">1</text>
<text x="71" y="274.3">1</text>
<text x="71" y="276.8">2</text>
<text x="247.1" y="280.1" transform="rotate(-90 247.1 280.1)">3</text>
<text x="238.7" y="283.9">2</text>
<text x="250.1" y="283.9">1</text>
</g>
<g font-size="1.3" fill="#939391">
<text x="50.3" y="87.3">J12</text>
<text x="47.3" y="115.3">PICO</text>
<text x="52.9" y="115.3">UTIL</text>
</g>
<g font-size="1.3" fill="#a5a4a2">
<text x="48.2" y="92.7">1</text>
<text x="48.2" y="95.2">2</text>
<text x="48.2" y="97.8">3</text>
<text x="48.2" y="100.3">4</text>
<text x="48.2" y="102.8">5</text>
<text x="48.2" y="105.4">6</text>
<text x="48.2" y="107.9">7</text>
<text x="48.2" y="110.5">8</text>
</g>
<g font-size="1.3" fill="#0f0f0f">
<text x="117.4" y="95.9">PICO_RUN</text>
<text x="280.2" y="103.5">R_IS</text>
<text x="280.5" y="106">L_IS</text>
<text x="355.6" y="106">ENC_SDA_J</text>
<text x="355.6" y="135.2">ENC_SCL_J</text>
<text x="332.3" y="153">R_IS</text>
<text x="374.4" y="153">L_IS</text>
<text x="109.2" y="181">LED5_A</text>
<text x="48.3" y="212.7">PICO_RUN</text>
<text x="341" y="237.5" transform="rotate(-90 341 237.5)">ENC_SDA_J</text>
<text x="385.4" y="237.5" transform="rotate(-90 385.4 237.5)">ENC_SCL_J</text>
<text x="44.8" y="257.2">SR_A</text>
<text x="69.8" y="257.2">SERVO_IS_RAW</text>
<text x="119.5" y="257.2">SR_B</text>
<text x="144.8" y="257.2">SERVO_IS_RAW</text>
<text x="178" y="282.6">SERVO_IS_RAW</text>
</g>
</svg>
